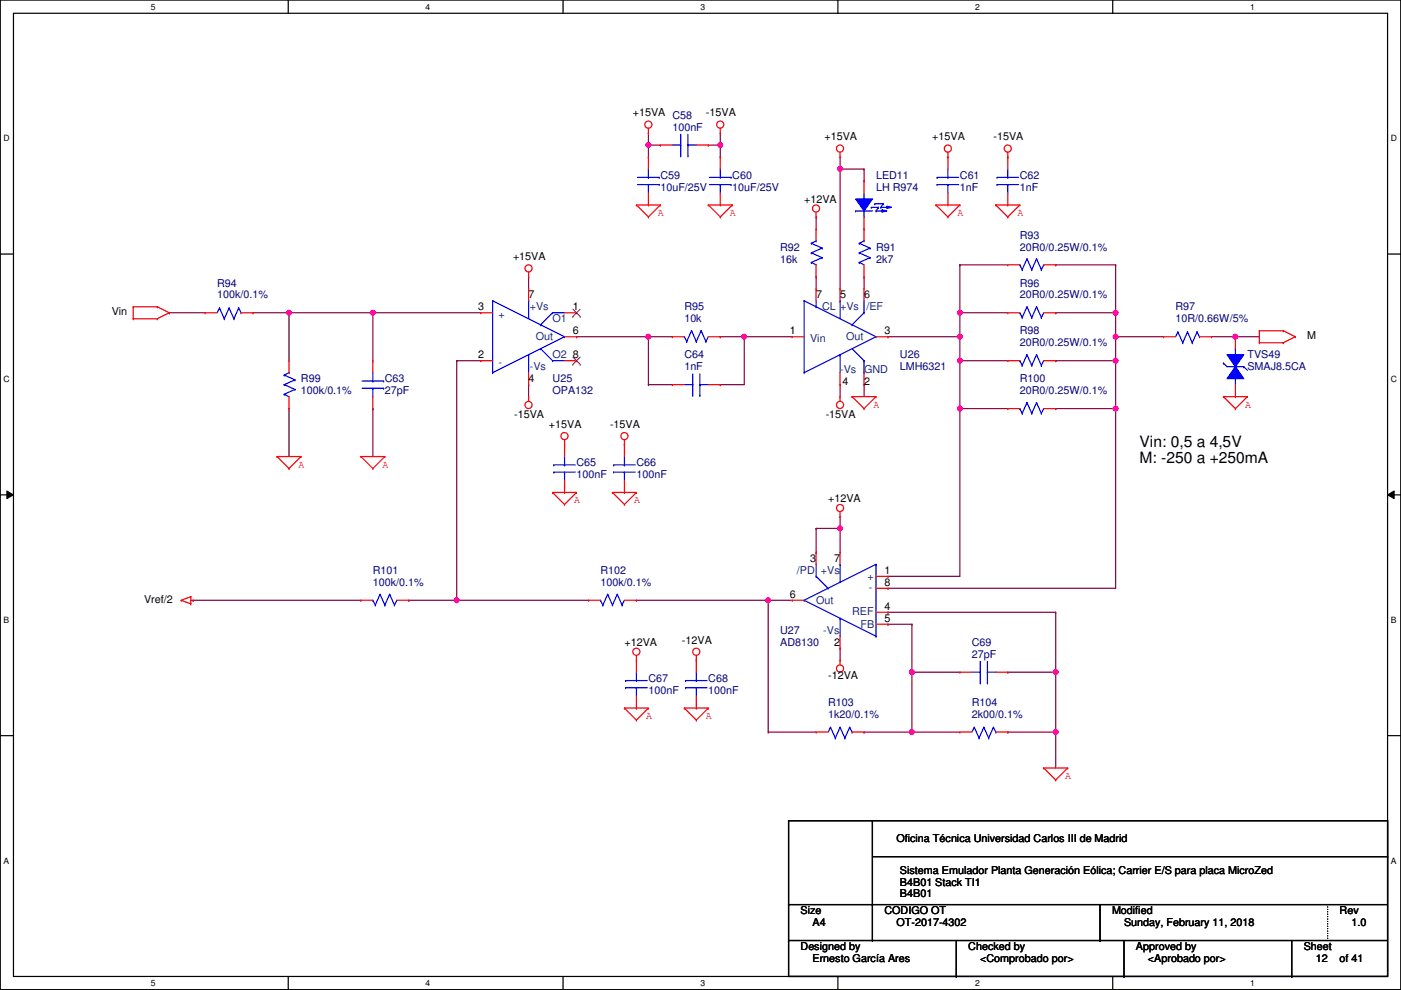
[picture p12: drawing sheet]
<svg xmlns="http://www.w3.org/2000/svg" width="297mm" height="210mm" viewBox="0 0 297 210" stroke-linecap="round" stroke-linejoin="round" font-family="sans-serif">
<path d="M.1 0h296.9v209.8h-296.9zM2.9 2.8h291.3v204.2h-291.3z" fill="none" stroke="#000" stroke-width=".25"/>
<g fill="#fff">
<path d="M32 .4h1v2h-1z"/>
<path d="M32 207.4h1v2h-1z"/>
</g>
<path d="M61.1 0v2.8M61.1 207v2.8" fill="none" stroke="#000" stroke-width=".25"/>
<g fill="#fff">
<path d="M90.2 .4h1v2h-1z"/>
<path d="M90.2 207.4h1v2h-1z"/>
</g>
<path d="M119.4 0v2.8M119.4 207v2.8" fill="none" stroke="#000" stroke-width=".25"/>
<g fill="#fff">
<path d="M148.5 .4h1v2h-1z"/>
<path d="M148.5 207.4h1v2h-1z"/>
</g>
<path d="M177.6 0v2.8M177.6 207v2.8" fill="none" stroke="#000" stroke-width=".25"/>
<g fill="#fff">
<path d="M206.8 .4h1v2h-1z"/>
<path d="M206.8 207.4h1v2h-1z"/>
</g>
<path d="M235.9 0v2.8M235.9 207v2.8" fill="none" stroke="#000" stroke-width=".25"/>
<g fill="#fff">
<path d="M265 .4h1v2h-1z"/>
<path d="M265 207.4h1v2h-1z"/>
<path d="M.8 28.3h1.2v2.1h-1.2z"/>
<path d="M294.9 28.3h1.3v2.1h-1.3z"/>
<path d="M.8 79.4h1.2v2h-1.2z"/>
<path d="M294.9 79.4h1.3v2h-1.3z"/>
</g>
<path d="M.1 53.9h2.8M294.2 53.9h2.8" fill="none" stroke="#000" stroke-width=".25"/>
<g fill="#fff">
<path d="M.8 130.5h1.2v2h-1.2z"/>
<path d="M294.9 130.5h1.2v2h-1.2z"/>
</g>
<path d="M.1 104.9h2.8M294.2 104.9h2.8" fill="none" stroke="#000" stroke-width=".25"/>
<path d="M1.5 104.1l1.4 .8-1.4 .8zM294.2 104.9l1.4-.8v1.6z" fill="#000"/>
<path d="M1.5 104.1l1.4 .8-1.4 .8zM294.2 104.9l1.4-.8v1.6z" fill="none" stroke="#000" stroke-width=".21"/>
<g fill="#fff">
<path d="M.8 181.5h1.2v2h-1.2z"/>
<path d="M294.9 181.5h1.2v2h-1.2z"/>
</g>
<path d="M.1 156h2.8M294.2 156h2.8" fill="none" stroke="#000" stroke-width=".25"/>
<path d="M203.5 56.2h.1M203.5 56.2h10.2M203.5 56.2v10.1" fill="none" stroke="#800040" stroke-width=".25"/>
<circle cx="203.5" cy="66.3" r=".5" fill="#f0f"/>
<circle cx="203.5" cy="66.3" r=".5" fill="none" stroke="#f0f" stroke-width=".25"/>
<path d="M188.3 71.4h.1M188.3 71.4h15.2M203.5 71.4h.1M203.5 76.5h.1M203.5 71.4v15.2M203.5 76.5h10.2M203.5 86.6h.1M203.5 86.6h10.2" fill="none" stroke="#800040" stroke-width=".25"/>
<circle cx="203.5" cy="76.5" r=".5" fill="#f0f"/>
<circle cx="203.5" cy="76.5" r=".5" fill="none" stroke="#f0f" stroke-width=".25"/>
<path d="M203.5 66.3h.1M203.5 66.3h10.2M203.5 66.3v5.1" fill="none" stroke="#800040" stroke-width=".25"/>
<circle cx="203.5" cy="71.4" r=".5" fill="#f0f"/>
<circle cx="203.5" cy="71.4" r=".5" fill="none" stroke="#f0f" stroke-width=".25"/>
<path d="M223.8 56.2h.1M223.8 56.2h12.7M236.5 56.2h.1M236.5 56.2v10.1M223.8 76.5h.1M223.8 76.5h12.7M223.8 86.6h.1M223.8 86.6h12.7" fill="none" stroke="#800040" stroke-width=".25"/>
<circle cx="236.5" cy="76.5" r=".5" fill="#f0f"/>
<circle cx="236.5" cy="76.5" r=".5" fill="none" stroke="#f0f" stroke-width=".25"/>
<path d="M223.8 66.3h.1M223.8 66.3h12.7M236.5 76.5h.1M236.5 76.5v10.1" fill="none" stroke="#800040" stroke-width=".25"/>
<circle cx="236.5" cy="66.3" r=".5" fill="#f0f"/>
<circle cx="236.5" cy="66.3" r=".5" fill="none" stroke="#f0f" stroke-width=".25"/>
<path d="M236.5 66.3h.1M236.5 71.4h.1M236.5 66.3v10.2M236.5 71.4h10.2" fill="none" stroke="#800040" stroke-width=".25"/>
<circle cx="236.5" cy="71.4" r=".5" fill="#f0f"/>
<circle cx="236.5" cy="71.4" r=".5" fill="none" stroke="#f0f" stroke-width=".25"/>
<path d="M178.1 35.8h.1M178.1 33.3v2.5M112.1 58.7h.1M112.1 58.7v2.5M112.1 81.6h.1M112.1 81.6v2.5M178.1 81.6h.1M178.1 81.6v2.5M203.5 86.6h.1M203.5 86.6v35.6" fill="none" stroke="#800040" stroke-width=".25"/>
<circle cx="203.5" cy="86.6" r=".5" fill="#f0f"/>
<circle cx="203.5" cy="86.6" r=".5" fill="none" stroke="#f0f" stroke-width=".25"/>
<path d="M236.5 86.6h.1M236.5 86.6v38.1M188.3 122.2h.1M188.3 122.2h15.2" fill="none" stroke="#800040" stroke-width=".25"/>
<circle cx="236.5" cy="86.6" r=".5" fill="#f0f"/>
<circle cx="236.5" cy="86.6" r=".5" fill="none" stroke="#f0f" stroke-width=".25"/>
<g fill="none" stroke="#800040" stroke-width=".25">
<path d="M178.1 109.5h.1M178.1 109.5v2.5M162.9 127.3h.1M162.9 127.3h5.1M162.9 127.3v27.9M178.1 137.4h.1M178.1 137.4v2.6M188.3 124.7h.1M188.3 132.4h.1M188.3 124.7h48.2M188.3 132.4h5.1M193.4 132.4h.1"/>
<path d="M193.4 132.4v10.1M162.9 155.2h.1M162.9 155.2h10.1"/>
</g>
<circle cx="193.3" cy="142.5" r=".5" fill="#f0f"/>
<circle cx="193.3" cy="142.5" r=".5" fill="none" stroke="#f0f" stroke-width=".25"/>
<path d="M183.2 155.2h.1M183.2 155.2h10.2" fill="none" stroke="#800040" stroke-width=".25"/>
<circle cx="193.3" cy="155.2" r=".5" fill="#f0f"/>
<circle cx="193.3" cy="155.2" r=".5" fill="none" stroke="#f0f" stroke-width=".25"/>
<g fill="none" stroke="#800040" stroke-width=".25">
<path d="M188.3 129.8h.1M188.3 129.8h35.5M223.8 129.8h.1M223.8 129.8v25.4h-10.1M193.4 142.5h.1M193.4 155.2h.1M193.4 142.5v12.7M193.4 142.5h10.1M193.4 155.2h10.1M213.7 155.2h.1M213.7 142.5h.1M213.7 142.5h10.1"/>
<path d="M223.8 142.5h.1"/>
</g>
<circle cx="223.8" cy="142.5" r=".5" fill="#f0f"/>
<circle cx="223.8" cy="142.5" r=".5" fill="none" stroke="#f0f" stroke-width=".25"/>
<path d="M173 117.1h.1M173 112h.1M173 112v5.1M173 112h5.1" fill="none" stroke="#800040" stroke-width=".25"/>
<circle cx="178.1" cy="112" r=".5" fill="#f0f"/>
<circle cx="178.1" cy="112" r=".5" fill="none" stroke="#f0f" stroke-width=".25"/>
<path d="M122.2 71.4h.1M122.2 71.4h15.3M152.7 71.4h.1M152.7 71.4h5.1M157.8 71.4h.1M157.8 71.4v10.2M178.1 112h.1M178.1 112v5.1" fill="none" stroke="#800040" stroke-width=".25"/>
<circle cx="157.8" cy="71.4" r=".5" fill="#f0f"/>
<circle cx="157.8" cy="71.4" r=".5" fill="none" stroke="#f0f" stroke-width=".25"/>
<path d="M137.5 71.4h.1M137.5 71.4v10.2M157.8 71.4h.1M157.8 71.4h10.2M152.7 81.6h.1M152.7 81.6h5.1" fill="none" stroke="#800040" stroke-width=".25"/>
<circle cx="137.5" cy="71.4" r=".5" fill="#f0f"/>
<circle cx="137.5" cy="71.4" r=".5" fill="none" stroke="#f0f" stroke-width=".25"/>
<path d="M96.8 76.5h.1M96.8 76.5h5.1M96.8 76.5v50.8M137.5 71.4h.1M137.5 71.4h5.1M137.5 81.6h.1M137.5 81.6h5.1M183.2 81.6h.1M183.2 81.6v2.5" fill="none" stroke="#800040" stroke-width=".25"/>
<circle cx="96.8" cy="127.3" r=".5" fill="#f0f"/>
<circle cx="96.8" cy="127.3" r=".5" fill="none" stroke="#f0f" stroke-width=".25"/>
<path d="M53.7 66.3h.1M53.7 66.3h48.2M61.3 66.3h.1M61.3 66.3v10.2M79.1 66.3h.1M79.1 66.3v10.2M61.3 86.6h.1M61.3 86.6v10.2M79.1 86.6h.1M79.1 86.6v10.2" fill="none" stroke="#800040" stroke-width=".25"/>
<circle cx="79" cy="66.3" r=".5" fill="#f0f"/>
<circle cx="79" cy="66.3" r=".5" fill="none" stroke="#f0f" stroke-width=".25"/>
<circle cx="61.3" cy="66.3" r=".5" fill="#f0f"/>
<circle cx="61.3" cy="66.3" r=".5" fill="none" stroke="#f0f" stroke-width=".25"/>
<path d="M178.1 35.8v25.4M178.1 61.2h.1" fill="none" stroke="#800040" stroke-width=".25"/>
<circle cx="178.1" cy="35.8" r=".5" fill="#f0f"/>
<circle cx="178.1" cy="35.8" r=".5" fill="none" stroke="#f0f" stroke-width=".25"/>
<path d="M173 58.7h.1M173 46h.1M173 46v2.5M173 58.7v2.5M183.2 58.7h.1M183.2 58.7v2.5M256.9 71.4h5M261.9 71.4h.1M96.8 127.3h.1M96.8 127.3h28M134.9 127.3h.1M134.9 127.3h28" fill="none" stroke="#800040" stroke-width=".25"/>
<circle cx="162.9" cy="127.3" r=".5" fill="#f0f"/>
<circle cx="162.9" cy="127.3" r=".5" fill="none" stroke="#f0f" stroke-width=".25"/>
<path d="M41 127.3h.1M41 127.3h35.5M86.7 127.3h.1M86.7 127.3h10.1M223.8 155.2h.1M223.8 155.2v7.6" fill="none" stroke="#800040" stroke-width=".25"/>
<circle cx="223.8" cy="155.2" r=".5" fill="#f0f"/>
<circle cx="223.8" cy="155.2" r=".5" fill="none" stroke="#f0f" stroke-width=".25"/>
<path d="M150.2 30.8h.1M150.2 30.8h2.5M178.1 35.8h5.1M183.2 35.8h.1M183.2 38.4h.1M183.2 35.8v2.6" fill="none" stroke="#800040" stroke-width=".25"/>
<circle cx="152.7" cy="30.7" r=".5" fill="#f0f"/>
<circle cx="152.7" cy="30.7" r=".5" fill="none" stroke="#f0f" stroke-width=".25"/>
<path d="M137.5 30.8h.1M137.5 28.2v2.6" fill="none" stroke="#800040" stroke-width=".25"/>
<circle cx="137.5" cy="30.7" r=".5" fill="#f0f"/>
<circle cx="137.5" cy="30.7" r=".5" fill="none" stroke="#f0f" stroke-width=".25"/>
<path d="M137.5 30.8h.1M137.5 30.8v2.5M137.5 30.8h2.5M140 30.8h.1M152.7 30.8h.1M152.7 33.3h.1M152.7 28.2v5.1M35.9 66.3h.1M35.9 66.3h7.6M261.9 71.4h5.1M267 71.4h.1" fill="none" stroke="#800040" stroke-width=".25"/>
<circle cx="261.9" cy="71.4" r=".5" fill="#f0f"/>
<circle cx="261.9" cy="71.4" r=".5" fill="none" stroke="#f0f" stroke-width=".25"/>
<g fill="none" stroke="#f00" stroke-width=".25">
<path d="M137.5 28.2h.1M137.5 33.3h.1M137.5 27.2v1M137.5 33.3v2.5M140 30.8h.1M140 30.8h2.6M147.6 30.8h2.6M150.2 30.8h.1M152.7 28.2h.1M152.7 33.3h.1M152.7 27.2v1M152.7 33.3v2.5"/>
<path d="M178.1 33.3h.1M178.1 32.3v1M201 33.3h.1M201 32.3v3.5M213.7 33.3h.1M213.7 32.3v3.5M112.1 58.7h.1M112.1 57.7v1M134.9 43.5h.1M134.9 43.5h5.1M134.9 43.5l2.6 2.5M137.5 46h.1"/>
<path d="M137.5 43.5h.1M137.5 40.9v2.6M140 43.5h.1M140 43.5l-2.5 2.5M150.2 43.5h.1M150.2 43.5h5.1M150.2 43.5l2.5 2.5M152.7 46h.1M152.7 43.5h.1M152.7 40.9v2.6M155.3 43.5h.1M155.3 43.5l-2.6 2.5"/>
<path d="M173 46h.1M173 58.7h.1M173 48.5h.1M173 45v1M173 48.5v2.6M173 56.2v2.5M183.2 58.7h.1M183.2 48.5h.1M183.2 48.5v2.6M183.2 56.2v2.5M198.4 43.5h.1M198.4 43.5h5.1"/>
<path d="M198.4 43.5l2.6 2.5M201 46h.1M201 43.5h.1M201 40.9v2.6M203.5 43.5h.1M203.5 43.5l-2.5 2.5M211.1 43.5h.1M211.1 43.5h5.1M211.1 43.5l2.6 2.5M213.7 46h.1M213.7 56.2h.1M213.7 43.5h.1"/>
<path d="M213.7 40.9v2.6M213.7 56.2h2.5M216.2 43.5h.1M216.2 43.5l-2.5 2.5M221.3 56.2h2.5M223.8 56.2h.1M28.3 67.6h.1M28.3 65h.1M28.3 65h5M28.3 67.6h5M28.3 65v2.6M33.3 65h.1"/>
<path d="M33.3 67.6h.1M33.3 65l2.6 1.3M35.9 66.3h.1M35.9 66.3l-2.6 1.3M43.5 66.3h.1M43.5 66.3h2.5M51.1 66.3h2.6M53.7 66.3h.1M61.3 76.5h.1M61.3 76.5v2.5M79.1 76.5h.1M79.1 76.5v2.5"/>
<path d="M101.9 66.3h.1M101.9 76.5h.1M101.9 66.3h2.6M101.9 76.5h2.6M112.1 61.2h.1M112.1 61.2v2.6M112.1 79v2.6M119.7 71.4h2.5M119.7 66.3h2.5M119.7 76.5h2.5M122.2 71.4h.1M122.2 76.5h.1"/>
<path d="M122.2 66.3h.1M142.6 71.4h.1M142.6 71.4h2.5M150.2 71.4h2.5M152.7 71.4h.1M168 71.4h.1M168 71.4h2.5M173 61.2h.1M173 61.2v2.6M178.1 61.2h.1M178.1 61.2v2.6M178.1 79v2.6"/>
<path d="M183.2 61.2h.1M183.2 61.2v2.6M183.2 79v2.6M185.7 71.4h2.6M188.3 71.4h.1M213.7 66.3h.1M213.7 66.3h2.5M221.3 66.3h2.5M223.8 66.3h.1M246.7 71.4h.1M246.7 71.4h2.5M254.3 71.4h2.6"/>
<path d="M256.9 71.4h.1M267 72.7h.1M267 70.1h.1M267 70.1h5.1M267 72.7h5.1M267 70.1v2.6M272.1 70.1h.1M272.1 72.7h.1M272.1 70.1l2.5 1.3M274.6 71.4h.1M274.6 71.4l-2.5 1.3M58.7 96.8h.1"/>
<path d="M58.7 96.8h5.1M58.7 96.8l2.6 2.5M61.3 99.3h.1M61.3 86.6h.1M61.3 84.1v2.5M63.8 96.8h.1M63.8 96.8l-2.5 2.5M76.5 96.8h.1M76.5 96.8h5.1M76.5 96.8l2.6 2.5M79.1 99.3h.1M79.1 86.6h.1"/>
<path d="M79.1 84.1v2.5M81.6 96.8h.1M81.6 96.8l-2.5 2.5M112.1 84.1h.1M112.1 81.6h.1M112.1 84.1v1M119.7 94.3h.1M119.7 93.2v3.6M132.4 94.3h.1M132.4 93.2v3.6M178.1 84.1h.1M178.1 81.6h.1"/>
<path d="M178.1 84.1v1M180.7 84.1h.1M180.7 84.1h5M180.7 84.1l2.5 2.5M183.2 86.6h.1M183.2 81.6h.1M185.7 84.1h.1M185.7 84.1l-2.5 2.5M259.4 84.1h.1M259.4 84.1h5.1M259.4 84.1l2.5 2.5M261.9 86.6h.1"/>
<path d="M264.5 84.1h.1M264.5 84.1l-2.6 2.5M117.2 104.4h.1M117.2 104.4h5M117.2 104.4l2.5 2.6M119.7 107h.1M119.7 104.4h.1M119.7 101.9v2.5M122.2 104.4h.1M122.2 104.4l-2.5 2.6M129.9 104.4h.1M129.9 104.4h5"/>
<path d="M129.9 104.4l2.5 2.6M132.4 107h.1M132.4 104.4h.1M132.4 101.9v2.5M134.9 104.4h.1M134.9 104.4l-2.5 2.6M178.1 109.5h.1M178.1 108.5v1M38.4 127.3h.1M38.4 127.3l2 .7M40.4 126.5h.1M40.4 128h.1"/>
<path d="M40.4 126.5v1.5M40.4 127.3h.6M40.4 126.5l-2 .8M41 127.3h.1M124.8 127.3h.1M124.8 127.3h2.5M132.4 127.3h2.5M134.9 140h.1M134.9 127.3h.1M134.9 139v1M147.6 140h.1M147.6 139v3.5"/>
<path d="M178.1 140h.1M178.1 140v1M132.4 150.1h.1M132.4 150.1h5.1M132.4 150.1l2.5 2.6M134.9 152.7h.1M137.5 150.1h.1M137.5 150.1l-2.6 2.6M145.1 150.1h.1M145.1 150.1h5.1M145.1 150.1l2.5 2.6M147.6 152.7h.1"/>
<path d="M147.6 150.1h.1M147.6 147.6v2.5M150.2 150.1h.1M150.2 150.1l-2.6 2.6M173 155.2h.1M173 155.2h2.6M180.7 155.2h2.5M183.2 155.2h.1M203.5 155.2h.1M203.5 155.2h2.6M211.1 155.2h2.6M213.7 155.2h.1"/>
<path d="M221.3 162.8h.1M221.3 162.8h5.1M221.3 162.8l2.5 2.6M223.8 165.4h.1M226.4 162.8h.1M226.4 162.8l-2.6 2.6"/>
<circle cx="137.5" cy="26.4" r=".76"/>
<circle cx="152.7" cy="26.4" r=".76"/>
<circle cx="178.1" cy="31.5" r=".76"/>
<circle cx="201" cy="31.5" r=".76"/>
<circle cx="213.7" cy="31.5" r=".76"/>
<circle cx="112.1" cy="56.9" r=".76"/>
<circle cx="173" cy="44.2" r=".76"/>
<circle cx="112.1" cy="85.9" r=".76"/>
<circle cx="119.7" cy="92.5" r=".76"/>
<circle cx="132.4" cy="92.5" r=".76"/>
<circle cx="178.1" cy="85.9" r=".76"/>
<circle cx="178.1" cy="107.7" r=".76"/>
<circle cx="134.9" cy="138.2" r=".76"/>
<circle cx="147.6" cy="138.2" r=".76"/>
<circle cx="178.1" cy="141.7" r=".76"/>
</g>
<g fill="none" stroke="#000" stroke-width=".25">
<path d="M167.2 174h127v33h-127zM185 174v25.4M167.2 199.4h.1M167.2 191.8h.1M167.2 199.4h127M167.2 191.8h127M185 199.4h.1M185 191.8h.1M185 181.6h109.2M202.8 199.4v7.6M233.2 199.4h.1M233.2 191.8v7.6"/>
<path d="M238.3 199.4v7.6M273.9 199.4v7.6M294.2 181.6h.1M202.8 207h.1M238.3 207h.1M273.9 207h.1"/>
</g>
<path d="M281.5 191.8v7.6M281.5 199.4h.1" fill="none" stroke="#000" stroke-width=".25" stroke-dasharray="0 .5"/>
<g fill="none" stroke="#00f" stroke-width=".25">
<path d="M135.2 37.6h4.6M135.2 39.1h4.6M137.5 37.6h.1M137.5 39.1h.1M137.5 35.8v1.8M137.5 39.1v1.8M139.8 39.1h.1M139.8 37.6h.1M142.6 30.8h1.7M144.3 33h.1M144.3 30.8h.1M144.3 28.5v4.5"/>
<path d="M145.9 30.8h.1M145.9 33h.1M145.9 30.8h1.7M145.9 28.5v4.5M150.4 37.6h4.6M150.4 39.1h4.6M152.7 37.6h.1M152.7 39.1h.1M152.7 35.8v1.8M152.7 39.1v1.8M155 39.1h.1M155 37.6h.1"/>
<path d="M198.7 37.6h.1M198.7 39.1h.1M198.7 37.6h4.6M198.7 39.1h4.6M201 39.1h.1M201 37.6h.1M201 35.8v1.8M201 39.1v1.8M211.4 37.6h.1M211.4 39.1h.1M211.4 37.6h4.6M211.4 39.1h4.6"/>
<path d="M213.7 39.1h.1M213.7 37.6h.1M213.7 35.8v1.8M213.7 39.1v1.8M172 53.6h.1M172 51.6h.1M172 55.6h.1M172 53.6l2.3 1M172 51.6l2.3 1M172 55.6l1 .6M173 51.1h.1M173 51.1l-1 .5"/>
<path d="M174.3 54.6h.1M174.3 52.6h.1M174.3 54.6l-2.3 1M174.3 52.6l-2.3 1M182.2 53.6h.1M182.2 51.6h.1M182.2 55.6h.1M182.2 53.6l2.3 1M182.2 51.6l2.3 1M182.2 55.6l1 .6M183.2 51.1h.1M183.2 51.1l-1 .5"/>
<path d="M184.5 54.6h.1M184.5 52.6h.1M184.5 54.6l-2.3 1M184.5 52.6l-2.3 1M216.2 56.2h.1M216.2 56.2l.5 1M216.7 57.2h.1M217.7 54.9h.1M217.7 54.9l-1 2.3M217.7 54.9l1.1 2.3M218.8 57.2h.1M219.8 54.9h.1"/>
<path d="M219.8 54.9l1 2.3M219.8 54.9l-1 2.3M220.8 57.2h.1M221.3 56.2l-.5 1M46.5 65.3h.1M46.5 65.3l1.1 2.3M46.5 65.3l-.5 1M47.6 67.6h.1M48.6 65.3h.1M48.6 65.3l-1 2.3M48.6 65.3l1 2.3M49.6 67.6h.1"/>
<path d="M50.6 65.3h.1M50.6 65.3l-1 2.3M50.6 65.3l.5 1M51.1 66.3h.1M60.3 79.5h.1M60.3 79.5l2.2 1M61.3 79h.1M61.3 79l-1 .5M79.1 79v1.8M104.5 79h.1M104.5 63.8h.1M104.5 63.8v15.2"/>
<path d="M104.5 63.8l15.2 7.6M112.1 75.2h.1M112.1 63.8h.1M112.1 63.8v3.8M112.1 75.2v3.8M114.6 68.9h.1M114.6 73.9h.1M114.6 73.9l2.6 2.6M117.2 66.3h.1M117.2 76.5h.1M117.2 66.3h2.5M117.2 66.3l-2.6 2.6"/>
<path d="M117.2 76.5h2.5M119.7 71.4h.1M119.7 71.4l-15.2 7.6M145.1 71.4h.1M145.1 71.4l.5 1M145.6 72.4h.1M146.6 70.1h.1M146.6 70.1l-1 2.3M146.6 70.1l1 2.3M147.6 72.4h.1M148.7 70.1h.1M148.7 70.1l1 2.3"/>
<path d="M148.7 70.1l-1.1 2.3M149.7 72.4h.1M150.2 71.4l-.5 1M170.5 79h.1M170.5 63.8h.1M170.5 63.8v15.2M170.5 63.8l15.2 7.6M173 65h.1M173 63.8v1.2M178.1 75.2h.1M178.1 63.8h.1M178.1 63.8v3.8"/>
<path d="M178.1 75.2v3.8M180.7 68.9h.1M180.7 73.9l2.5 2.6M183.2 76.5h.1M183.2 79h.1M183.2 66.3h.1M183.2 63.8v2.5M183.2 76.5v2.5M183.2 66.3l-2.5 2.6M185.7 71.4h.1M185.7 71.4l-15.2 7.6M216.2 66.3h.1"/>
<path d="M216.2 66.3l.5 1M216.7 67.3h.1M217.7 65h.1M217.7 65l-1 2.3M217.7 65l1.1 2.3M218.8 67.3h.1M219.8 65h.1M219.8 65l1 2.3M219.8 65l-1 2.3M220.8 67.3h.1M221.3 66.3l-.5 1M249.7 70.4h.1"/>
<path d="M249.7 70.4l1.1 2.3M249.7 70.4l-.5 1M250.8 72.7h.1M251.8 70.4h.1M251.8 70.4l-1 2.3M251.8 70.4l1 2.3M252.8 72.7h.1M253.8 70.4h.1M253.8 70.4l-1 2.3M253.8 70.4l.5 1M254.3 71.4h.1M260.2 77.7h3.5"/>
<path d="M263.7 77.7h.1M60.3 81.6h.1M60.3 83.6h.1M60.3 81.6l2.2 1M60.3 83.6l1 .5M62.5 82.6h.1M62.5 80.5h.1M62.5 82.6l-2.2 1M62.5 80.5l-2.2 1.1M76.8 82.3h4.5M76.8 80.8h4.5M79.1 80.8h.1"/>
<path d="M79.1 82.3h.1M79.1 82.3v1.8M81.3 82.3h.1M81.3 80.8h.1M117.4 98.6h.1M117.4 98.6h4.6M119.7 98.6h.1M119.7 96.8v1.8M130.1 98.6h.1M130.1 98.6h4.6M132.4 98.6h.1M132.4 96.8v1.8"/>
<path d="M261.9 80.3h.1M261.9 80.3v1.3M117.4 100.1h.1M117.4 100.1h4.6M119.7 100.1h.1M119.7 100.1v1.8M130.1 100.1h.1M130.1 100.1h4.6M132.4 100.1h.1M132.4 100.1v1.8M127.3 127.3h.1M127.3 127.3l.5 1"/>
<path d="M127.8 128.3h.1M128.8 126h.1M128.8 126l-1 2.3M128.8 126l1.1 2.3M129.9 128.3h.1M130.9 126h.1M130.9 126l1 2.3M130.9 126l-1 2.3M131.9 128.3h.1M132.4 127.3l-.5 1M145.3 144.3h.1M145.3 145.8h.1"/>
<path d="M145.3 144.3h4.6M145.3 145.8h4.6M147.6 145.8h.1M147.6 144.3h.1M147.6 142.5v1.8M147.6 145.8v1.8M176.1 154.2h.1M176.1 154.2l1 2.3M176.1 154.2l-.5 1M177.1 156.5h.1M178.1 154.2h.1M178.1 154.2l-1 2.3"/>
<path d="M178.1 154.2l1 2.3M179.1 156.5h.1M180.1 154.2h.1M180.1 154.2l-1 2.3M180.1 154.2l.6 1M180.7 155.2h.1M206.6 154.2h.1M206.6 154.2l1 2.3M206.6 154.2l-.5 1M207.6 156.5h.1M208.6 154.2h.1M208.6 154.2l-1 2.3"/>
<path d="M208.6 154.2l1 2.3M209.6 156.5h.1M210.6 154.2h.1M210.6 154.2l-1 2.3M210.6 154.2l.5 1M211.1 155.2h.1"/>
</g>
<path d="M121.5 77.3h.1M121.5 67.1h.1M121.5 75.7l1.5 1.6M121.5 65.6l1.5 1.5M123 75.7l-1.5 1.6M123 65.6l-1.5 1.5M123 77.3h.1M123 67.1h.1" fill="none" stroke="#804000" stroke-width=".21"/>
<path d="M261.9 77.7l1.8 2.6h-3.5z" fill-rule="evenodd" fill="#00f"/>
<path d="M259.4 77h.1M259.4 77l.8 .7M261.9 77.7l1.8 2.6h-3.5zM263.7 77.7h.1M263.7 77.7l.8 .8" fill="none" stroke="#00f" stroke-width=".25"/>
<path d="M260.2 75.2h3.5l-1.8 2.5z" fill-rule="evenodd" fill="#00f"/>
<g fill="none" stroke="#00f" stroke-width=".25">
<path d="M181.4 44.7h.1M181.4 44.7h3.6M183.2 42.2h.1M183.2 46h.1M183.2 40.9v1.3M183.2 44.7v1.3M146.9 79.3v4.5M148.4 79.3v4.5M216.2 76.5h.1M216.2 76.5l.5 1M216.7 77.5h.1M217.7 75.2h.1"/>
<path d="M217.7 75.2l-1 2.3M217.7 75.2l1.1 2.3M218.8 77.5h.1M219.8 75.2h.1M219.8 75.2l1 2.3M219.8 75.2l-1 2.3M220.8 77.5h.1M221.3 76.5l-.5 1M260.2 75.2h3.5l-1.8 2.5zM261.9 73.9h.1M261.9 73.9v1.3M145.1 81.6h1.8"/>
<path d="M146.9 83.8h.1M146.9 81.6h.1M148.4 81.6h.1M148.4 83.8h.1M148.4 81.6h1.8M216.2 86.6h.1M216.2 86.6l.5 1.1M216.7 87.7h.1M217.7 85.4h.1M217.7 85.4l-1 2.3M217.7 85.4l1.1 2.3M218.8 87.7h.1"/>
<path d="M219.8 85.4h.1M219.8 85.4l1 2.3M219.8 85.4l-1 2.3M220.8 87.7h.1M221.3 86.6l-.5 1.1M173 119.7v2.5M178.1 119.7h.1M178.1 119.7v3.8M185.7 119.7h.1M185.7 119.7v15.2M185.7 119.7l-15.2 7.6M79.1 127.3h.1"/>
<path d="M79.1 127.3l.5 1M79.6 128.3h.1M80.6 126h.1M80.6 126l-1 2.3M80.6 126l1 2.3M81.6 128.3h.1M82.6 126h.1M82.6 126l1 2.3M82.6 126l-1 2.3M83.6 128.3h.1M84.1 127.3l-.5 1M170.5 127.3h.1"/>
<path d="M170.5 127.3l15.2 7.6M173 122.2h.1M173 122.2l2.6 2.5M175.6 124.7h.1M178.1 131.1h.1M178.1 131.1v3.8M185.7 134.9h.1M132.6 144.3h.1M132.6 145.8h.1M132.6 144.3h4.6M132.6 145.8h4.6M134.9 145.8h.1"/>
<path d="M134.9 144.3h.1M134.9 142.5v1.8M134.9 145.8v1.8M206.1 142.5h1.7M207.8 144.8h.1M207.8 142.5h.1M207.8 140.2v4.6M209.4 142.5h.1M209.4 144.8h.1M209.4 142.5h1.7M209.4 140.2v4.6"/>
</g>
<g fill="none" stroke="#f00" stroke-width=".25">
<path d="M213.7 76.5h.1M213.7 76.5h2.5M221.3 76.5h2.5M223.8 76.5h.1M261.9 71.4h.1M261.9 71.4v2.5M142.6 81.6h.1M142.6 81.6h2.5M150.2 81.6h2.5M152.7 81.6h.1M213.7 86.6h.1M213.7 86.6h2.5"/>
<path d="M221.3 86.6h2.5M223.8 86.6h.1M261.9 84.1h.1M261.9 81.6v2.5M173 117.1h.1M173 117.1v2.6M178.1 117.1h.1M178.1 117.1v2.6M76.5 127.3h.1M76.5 127.3h2.6M84.1 127.3h2.6M86.7 127.3h.1"/>
<path d="M134.9 140h.1M134.9 140v2.5M168 127.3h.1M168 127.3h2.5M178.1 137.4h.1M178.1 134.9v2.5M185.7 122.2h2.6M185.7 124.7h2.6M185.7 129.8h2.6M185.7 132.4h2.6M188.3 122.2h.1M188.3 124.7h.1"/>
<path d="M188.3 129.8h.1M188.3 132.4h.1M134.9 150.1h.1M134.9 147.6v2.5M203.5 142.5h.1M203.5 142.5h2.6M211.1 142.5h2.6M213.7 142.5h.1"/>
</g>
<path d="M181.4 42.2h3.6l-1.8 2.5z" fill-rule="evenodd" fill="#00f"/>
<path d="M181.4 42.2h3.6l-1.8 2.5z" fill="none" stroke="#00f" stroke-width=".25"/>
<path d="M188 43.7l1 .3-1 .2z" fill-rule="evenodd" fill="#00f"/>
<path d="M188 43.7l1 .3-1 .2z" fill="none" stroke="#00f" stroke-width=".25"/>
<path d="M187 44.5l1 .2-1 .3z" fill-rule="evenodd" fill="#00f"/>
<g fill="none" stroke="#00f" stroke-width=".25">
<path d="M184.7 44h.1M184.7 44h1.5M185.5 43.2h.1M185.5 43.2h1.8M185.7 44.7h.1M185.7 44.7h2.1M186.2 44h.1M186.2 44l-.5 .7M186.8 44h.1M186.8 44h1.7M187 44.5l1 .2-1 .3zM187.3 43.2h.1"/>
<path d="M187.3 43.2l-.5 .8"/>
</g>
<path d="M183.2 38.4h.1M183.2 38.4v2.5M183.2 48.5h.1M183.2 46v2.5" fill="none" stroke="#f00" stroke-width=".25"/>
<circle cx="203.5" cy="66.3" r=".5" fill="#f0f"/>
<circle cx="203.5" cy="66.3" r=".5" fill="none" stroke="#f0f" stroke-width=".25"/>
<circle cx="203.5" cy="76.5" r=".5" fill="#f0f"/>
<circle cx="203.5" cy="76.5" r=".5" fill="none" stroke="#f0f" stroke-width=".25"/>
<circle cx="203.5" cy="71.4" r=".5" fill="#f0f"/>
<circle cx="203.5" cy="71.4" r=".5" fill="none" stroke="#f0f" stroke-width=".25"/>
<circle cx="236.5" cy="76.5" r=".5" fill="#f0f"/>
<circle cx="236.5" cy="76.5" r=".5" fill="none" stroke="#f0f" stroke-width=".25"/>
<circle cx="236.5" cy="66.3" r=".5" fill="#f0f"/>
<circle cx="236.5" cy="66.3" r=".5" fill="none" stroke="#f0f" stroke-width=".25"/>
<circle cx="236.5" cy="71.4" r=".5" fill="#f0f"/>
<circle cx="236.5" cy="71.4" r=".5" fill="none" stroke="#f0f" stroke-width=".25"/>
<circle cx="203.5" cy="86.6" r=".5" fill="#f0f"/>
<circle cx="203.5" cy="86.6" r=".5" fill="none" stroke="#f0f" stroke-width=".25"/>
<circle cx="236.5" cy="86.6" r=".5" fill="#f0f"/>
<circle cx="236.5" cy="86.6" r=".5" fill="none" stroke="#f0f" stroke-width=".25"/>
<circle cx="193.3" cy="142.5" r=".5" fill="#f0f"/>
<circle cx="193.3" cy="142.5" r=".5" fill="none" stroke="#f0f" stroke-width=".25"/>
<circle cx="193.3" cy="155.2" r=".5" fill="#f0f"/>
<circle cx="193.3" cy="155.2" r=".5" fill="none" stroke="#f0f" stroke-width=".25"/>
<circle cx="223.8" cy="142.5" r=".5" fill="#f0f"/>
<circle cx="223.8" cy="142.5" r=".5" fill="none" stroke="#f0f" stroke-width=".25"/>
<circle cx="178.1" cy="112" r=".5" fill="#f0f"/>
<circle cx="178.1" cy="112" r=".5" fill="none" stroke="#f0f" stroke-width=".25"/>
<circle cx="157.8" cy="71.4" r=".5" fill="#f0f"/>
<circle cx="157.8" cy="71.4" r=".5" fill="none" stroke="#f0f" stroke-width=".25"/>
<circle cx="137.5" cy="71.4" r=".5" fill="#f0f"/>
<circle cx="137.5" cy="71.4" r=".5" fill="none" stroke="#f0f" stroke-width=".25"/>
<circle cx="96.8" cy="127.3" r=".5" fill="#f0f"/>
<circle cx="96.8" cy="127.3" r=".5" fill="none" stroke="#f0f" stroke-width=".25"/>
<circle cx="79" cy="66.3" r=".5" fill="#f0f"/>
<circle cx="79" cy="66.3" r=".5" fill="none" stroke="#f0f" stroke-width=".25"/>
<circle cx="61.3" cy="66.3" r=".5" fill="#f0f"/>
<circle cx="61.3" cy="66.3" r=".5" fill="none" stroke="#f0f" stroke-width=".25"/>
<circle cx="178.1" cy="35.8" r=".5" fill="#f0f"/>
<circle cx="178.1" cy="35.8" r=".5" fill="none" stroke="#f0f" stroke-width=".25"/>
<circle cx="162.9" cy="127.3" r=".5" fill="#f0f"/>
<circle cx="162.9" cy="127.3" r=".5" fill="none" stroke="#f0f" stroke-width=".25"/>
<circle cx="223.8" cy="155.2" r=".5" fill="#f0f"/>
<circle cx="223.8" cy="155.2" r=".5" fill="none" stroke="#f0f" stroke-width=".25"/>
<circle cx="152.7" cy="30.7" r=".5" fill="#f0f"/>
<circle cx="152.7" cy="30.7" r=".5" fill="none" stroke="#f0f" stroke-width=".25"/>
<circle cx="137.5" cy="30.7" r=".5" fill="#f0f"/>
<circle cx="137.5" cy="30.7" r=".5" fill="none" stroke="#f0f" stroke-width=".25"/>
<circle cx="261.9" cy="71.4" r=".5" fill="#f0f"/>
<circle cx="261.9" cy="71.4" r=".5" fill="none" stroke="#f0f" stroke-width=".25"/>
<g font-size="3.3">
<text x="241.6" y="94.7">Vin: 0,5 a 4,5V</text>
<text x="241.6" y="98.1">M: -250 a +250mA</text>
</g>
<g font-size="2.3">
<text x="134.2" y="24.7">+15VA C58</text>
<text x="149.7" y="24.7">-15VA</text>
<text x="174.8" y="29.8">+15VA</text>
<text x="197.7" y="29.8">+15VA</text>
<text x="210.6" y="29.8">-15VA</text>
<text x="170.5" y="43">+12VA</text>
<text x="108.8" y="55.2">+15VA</text>
<text x="101.4" y="65.8">3</text>
<text x="112.1" y="63.3">7</text>
<text x="121.5" y="65.8">1</text>
<text x="173" y="63.3">7</text>
<text x="178.1" y="63.3">5</text>
<text x="183.2" y="63.3">6</text>
<text x="23.7" y="66.8">Vin</text>
<text x="121.5" y="70.9">6</text>
<text x="167.4" y="70.9">1</text>
<text x="187.5" y="70.9">3</text>
<text x="277.2" y="71.9">M</text>
<text x="101.4" y="75.9">2</text>
<text x="121.5" y="75.9">8</text>
<text x="112.1" y="81.1">4</text>
<text x="178.6" y="81.6">4</text>
<text x="183.2" y="81.6">2</text>
<text x="109" y="88.7">-15VA</text>
<text x="175.1" y="88.7">-15VA</text>
<text x="116.4" y="90.7">+15VA</text>
<text x="129.3" y="90.7">-15VA</text>
<text x="175.6" y="106.5">+12VA</text>
<text x="171.8" y="119.2">3</text>
<text x="176.8" y="119.2">7</text>
<text x="187.5" y="121.7">1</text>
<text x="187.5" y="124.2">8</text>
<text x="30.5" y="127.8">Vref/2</text>
<text x="167.4" y="126.7">6</text>
<text x="187.5" y="129.3">4</text>
<text x="187.5" y="131.8">5</text>
<text x="132.4" y="136.9">+12VA</text>
<text x="144.6" y="136.4">-12VA</text>
<text x="176.8" y="136.9">2</text>
<text x="175.6" y="144.1">-12VA</text>
<text x="190.1" y="178.6">Oficina Técnica Universidad Carlos III de Madrid</text>
<text x="190.8" y="185.2">Sistema Emulador Planta Generación Eólica; Carrier E/S para placa MicroZed</text>
<text x="190.8" y="190.3">B4B01</text>
<text x="190.8" y="187.7">B4B01 Stack TI1</text>
<text x="169.7" y="193.8">Size</text>
<text x="172.3" y="196.4">A4</text>
<text x="187.5" y="193.8">CODIGO OT</text>
<text x="190.1" y="196.4">OT-2017-4302</text>
<text x="235.8" y="193.8">Modified</text>
<text x="238.3" y="196.4">Sunday, February 11, 2018</text>
<text x="284" y="193.8">Rev</text>
<text x="286.6" y="196.4">1.0</text>
<text x="169.7" y="201.5">Designed by</text>
<text x="205.3" y="201.5">Checked by</text>
<text x="240.9" y="201.5">Approved by</text>
<text x="276.4" y="201.5">Sheet</text>
<text x="172.3" y="204">Ernesto García Ares</text>
<text x="207.8" y="204">&lt;Comprobado por&gt;</text>
<text x="243.4" y="204">&lt;Aprobado por&gt;</text>
<text x="279" y="204">12</text>
<text x="284" y="204">of 41</text>
</g>
<g font-size="2.3" fill="#000080">
<text x="142.6" y="27.7">100nF</text>
<text x="140" y="37.9">C59</text>
<text x="140" y="40.4">10uF/25V</text>
<text x="155.3" y="37.9">C60</text>
<text x="155.3" y="40.4">10uF/25V</text>
<text x="185.7" y="37.9">LED11</text>
<text x="185.7" y="40.4">LH R974</text>
<text x="203.5" y="37.9">C61</text>
<text x="203.5" y="40.4">1nF</text>
<text x="216.2" y="37.9">C62</text>
<text x="216.2" y="40.4">1nF</text>
<text x="165.4" y="53.1">R92</text>
<text x="185.7" y="53.1">R91</text>
<text x="216.2" y="50.6">R93</text>
<text x="216.2" y="53.1">20R0/0.25W/0.1%</text>
<text x="165.4" y="55.7">16k</text>
<text x="185.7" y="55.7">2k7</text>
<text x="46" y="60.7">R94</text>
<text x="46" y="63.3">100k/0.1%</text>
<text x="145.1" y="65.8">R95</text>
<text x="216.2" y="60.7">R96</text>
<text x="216.2" y="63.3">20R0/0.25W/0.1%</text>
<text x="249.2" y="65.8">R97</text>
<text x="145.1" y="68.4">10k</text>
<text x="216.2" y="70.9">R98</text>
<text x="249.2" y="68.4">10R/0.66W/5%</text>
<text x="145.1" y="76">C64</text>
<text x="190.8" y="76">U26</text>
<text x="216.2" y="73.4">20R0/0.25W/0.1%</text>
<text x="264.5" y="76">TVS49</text>
<text x="63.8" y="81.1">R99</text>
<text x="63.8" y="83.6">100k/0.1%</text>
<text x="81.6" y="81.1">C63</text>
<text x="81.6" y="83.6">27pF</text>
<text x="117.2" y="81.1">U25</text>
<text x="117.2" y="83.6">OPA132</text>
<text x="145.1" y="78.5">1nF</text>
<text x="190.8" y="78.5">LMH6321</text>
<text x="216.2" y="81.1">R100</text>
<text x="216.2" y="83.6">20R0/0.25W/0.1%</text>
<text x="264.5" y="78.5">SMAJ8.5CA</text>
<text x="122.2" y="98.8">C65</text>
<text x="122.2" y="101.4">100nF</text>
<text x="134.9" y="98.8">C66</text>
<text x="134.9" y="101.4">100nF</text>
<text x="79.1" y="121.7">R101</text>
<text x="79.1" y="124.2">100k/0.1%</text>
<text x="127.3" y="121.7">R102</text>
<text x="127.3" y="124.2">100k/0.1%</text>
<text x="165.4" y="134.4">U27</text>
<text x="165.4" y="136.9">AD8130</text>
<text x="206.1" y="136.9">C69</text>
<text x="206.1" y="139.5">27pF</text>
<text x="137.5" y="144.6">C67</text>
<text x="137.5" y="147.1">100nF</text>
<text x="150.2" y="144.6">C68</text>
<text x="150.2" y="147.1">100nF</text>
<text x="175.6" y="149.6">R103</text>
<text x="206.1" y="149.6">R104</text>
<text x="175.6" y="152.2">1k20/0.1%</text>
<text x="206.1" y="152.2">2k00/0.1%</text>
</g>
<g font-size="2.3" fill="#f00">
<text x="139.5" y="45.8">A</text>
<text x="154.7" y="45.8">A</text>
<text x="203" y="45.8">A</text>
<text x="215.7" y="45.8">A</text>
<text x="185.2" y="86.4">A</text>
<text x="264" y="86.4">A</text>
<text x="63.3" y="99.1">A</text>
<text x="81.1" y="99.1">A</text>
<text x="121.7" y="106.7">A</text>
<text x="134.4" y="106.7">A</text>
<text x="137" y="152.5">A</text>
<text x="149.7" y="152.5">A</text>
<text x="225.9" y="165.2">A</text>
</g>
<g font-size="2.3" fill="#004080">
<text x="112.3" y="65.8">+Vs</text>
<text x="174.3" y="65.8">CL</text>
<text x="178.1" y="65.8">+Vs</text>
<text x="183.7" y="65.8">/EF</text>
<text x="105.7" y="67.4">+</text>
<text x="117.2" y="68.4">O1</text>
<text x="105.7" y="77.5">-</text>
<text x="113.6" y="72.2">Out</text>
<text x="117.2" y="76">O2</text>
<text x="171.8" y="72.4">Vin</text>
<text x="179.4" y="72.2">Out</text>
<text x="112.3" y="78.5">-Vs</text>
<text x="178.1" y="79">-Vs</text>
<text x="183.2" y="79">GND</text>
<text x="169" y="121.7">/PD</text>
<text x="174.1" y="121.7">+Vs</text>
<text x="184" y="123">+</text>
<text x="184.2" y="125.3">-</text>
<text x="173" y="128.1">Out</text>
<text x="180.7" y="130.3">REF</text>
<text x="174.6" y="134.4">-Vs</text>
<text x="182.4" y="133.1">FB</text>
</g>
<g font-size="1.8">
<text x="32" y="2">5</text>
<text x="90.2" y="2">4</text>
<text x="148.5" y="2">3</text>
<text x="206.8" y="2">2</text>
<text x="265" y="2">1</text>
<text x=".8" y="30">D</text>
<text x="294.9" y="30">D</text>
<text x=".8" y="81">C</text>
<text x="294.9" y="81">C</text>
<text x=".8" y="132.1">B</text>
<text x="294.9" y="132.1">B</text>
<text x=".8" y="183.1">A</text>
<text x="294.9" y="183.1">A</text>
<text x="32" y="209">5</text>
<text x="90.2" y="209">4</text>
<text x="148.5" y="209">3</text>
<text x="206.8" y="209">2</text>
<text x="265" y="209">1</text>
</g>
</svg>
